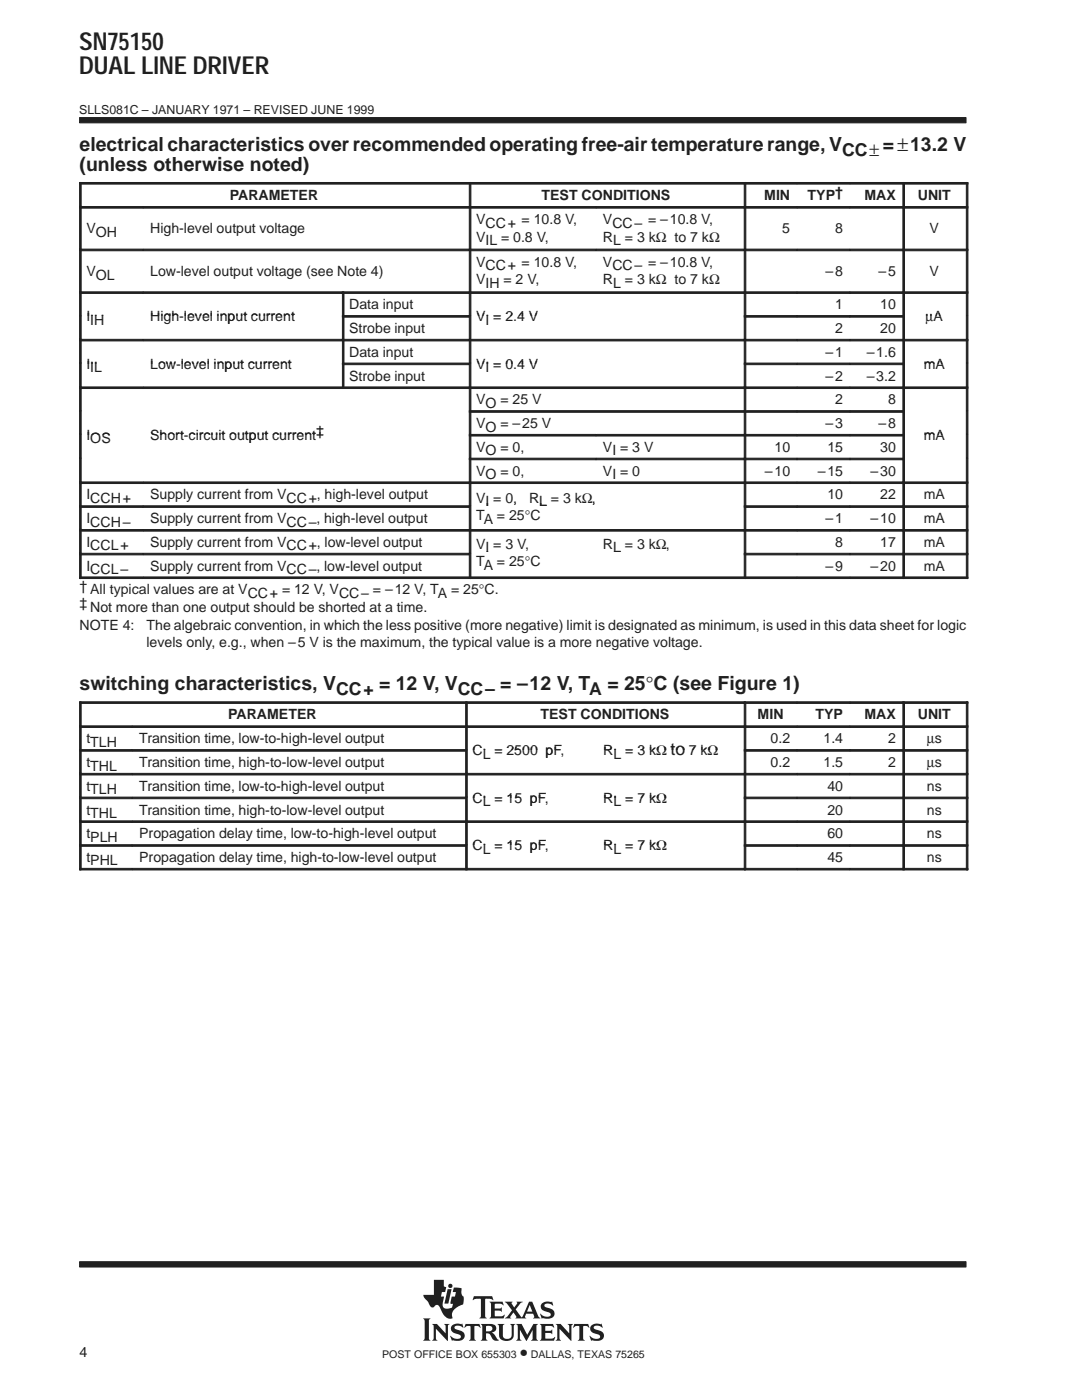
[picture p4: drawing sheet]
<svg xmlns="http://www.w3.org/2000/svg" width="216mm" height="279mm" viewBox="0 0 216 279" stroke-linecap="round" stroke-linejoin="round" font-family="sans-serif">
<g fill="#231f20" stroke="#231f20" stroke-width=".2">
<path d="M15.9 23.5h176.9v1h-176.9z" fill-rule="evenodd"/>
<path d="M15.9 251.8h176.9v1.1h-176.9z" fill-rule="evenodd"/>
</g>
<g fill="#231f20">
<path d="M89.3 257.3h.8l-.6 2.9h-.8z"/>
<path d="M95.9 264.2h2.1a.85 .85 0 0 1 1 .8 .85 .85 0 0 1-.9 .9l.4 .3 .7 1 .4 .2-.2 .1a1.11 1.11 0 0 1-1.4-.9l-.3-.4-.7-.1v1l.3 .5h-1.4l.3-.6v-2.3z" fill-rule="evenodd"/>
<path d="M100.7 259.8h1.6l-.2 .4 .5 .7 .6-.8-.1-.3h1.2l-.5 .3-.9 1.2 1 1.5a.22 .22 0 0 0 .3 .1 .22 .22 0 0 0 .1-.3l1.3-2.8h.6l1.2 2.9 .4 .4-1.4-.1a.24 .24 0 0 0 .2-.1 .24 .24 0 0 0 0-.3l-.2-.4h-1.4l-.3 .6 .3 .3h-2.2l.2-.3-.5-.9-.7 .9 .2 .3h-1.3l.5-.4 1-1.2z" fill-rule="evenodd"/>
<path d="M118 264.5a2.12 2.12 0 0 1 1.9-.2l.1-.1 .3 .8-.8-.4h-.7a.35 .35 0 0 0-.3 .3 .35 .35 0 0 0 .2 .4l.5 .1a1.16 1.16 0 0 1 1.2 1.6 1.23 1.23 0 0 1-1.1 .6l-1.1-.1-.2 .1-.4-1 .9 .5 .7 .1a.47 .47 0 0 0 .6-.4 .47 .47 0 0 0-.6-.5 1.28 1.28 0 0 1-1.4-1.4z" fill-rule="evenodd"/>
<path d="M114.6 264.2h2.8l.2 .8-.5-.4h-.6l-.1 .2v2.4l.3 .4h-1.4l.3-.4v-2.4l-.1-.2h-.6l-.6 .4z" fill-rule="evenodd"/>
<path d="M107.7 264.2h2.6l.2 .8-.6-.4-1.1 .1v.9h1l.4-.3v1l-.3-.3h-1.1v1.1h1.4l.5-.3-.2 .8h-2.8l.3-.6v-2.3z" fill-rule="evenodd"/>
<path d="M110.9 264.2h1l1.7 1.9v-1.5l-.3-.4h1l-.3 .4v3l-2.4-2.4v2l.3 .4h-1l.3-.4v-2.6z" fill-rule="evenodd"/>
<path d="M103 264.2h1.1l1.1 2.2 1.2-2.2h.9l-.3 .4v2.6l.4 .4h-1.4l.3-.4v-1.8l-1.3 2.2-1.3-2.2v1.7l.4 .5h-1.1l.3-.6v-2.3z" fill-rule="evenodd"/>
<path d="M90.2 264.5a2.17 2.17 0 0 1 1.9-.2l.1-.1 .3 .8-.8-.4h-.7a.36 .36 0 0 0-.3 .4 .36 .36 0 0 0 .4 .3l.3 .1a1.19 1.19 0 0 1 1.3 1.5l-.1 .1a1.23 1.23 0 0 1-1.1 .6l-1.1-.1-.2 .1-.4-1h.1a1.37 1.37 0 0 0 2.1 .3 .6 .6 0 0 0-.8-.7 1.08 1.08 0 0 1-1-.5 1.08 1.08 0 0 1 0-1.1z" fill-rule="evenodd"/>
<path d="M92.9 264.2h2.8l.2 .8-.5-.4h-.6l-.1 .2v2.4l.3 .4h-1.4l.2-.3 .1-.3v-2.3l-.7-.1-.6 .4z" fill-rule="evenodd"/>
<path d="M99.3 264.2h1.3l-.3 .4 .1 2.2 .2 .3 .8 .1a.73 .73 0 0 0 .7-.8v-1.8l-.3-.4h1l-.3 .4v1.9a1.56 1.56 0 0 1-1.3 1.2 1.56 1.56 0 0 1-1.5-.7l-.1-2.4z" fill-rule="evenodd"/>
<path d="M86.2 264.2h1l1.7 1.9v-1.5l-.3-.4h1.1l-.3 .4v3l-2.4-2.4v2l.3 .4h-1.1l.3-.6v-2.3z" fill-rule="evenodd"/>
<path d="M84.4 263.1h1.5l-.3 .4v3.7l.3 .4h-1.5l.3-.6v-3.4z" fill-rule="evenodd"/>
<path d="M94.6 258.7h3.6l.2 .8-.7-.3-.9 .1v3.4l.3 .4h-1.4l.3-.4v-3.4l-1-.1-.7 .3z" fill-rule="evenodd"/>
<path d="M97.7 259.8h2.6l.2 .7-.7-.3-1.1 .1v.8h1.1l.3-.2v.9l-.3-.2h-1.1v1l.1 .1h1.3l.5-.3h.1l-.2 .7h-2.8l.3-.5v-2.3z" fill-rule="evenodd"/>
<path d="M108.1 260.2l.1-.1a1.88 1.88 0 0 1 1.4-.3l.4 .1 .2-.2 .2 .8-1.1-.4a.44 .44 0 0 0-.7 .4 .44 .44 0 0 0 .6 .5 1.34 1.34 0 0 1 1.4 1.3 1.13 1.13 0 0 1-1.1 .9h-.8a.37 .37 0 0 0-.6 0l-.3-1h.1l.6 .5 .8 .1a.47 .47 0 0 0 .6-.5 .47 .47 0 0 0-.5-.4l-.2-.1a1.11 1.11 0 0 1-1.2-1.5z" fill-rule="evenodd"/>
<path d="M86.6 255.4h2v1.3l.4 .2-.2 1h-.6l-.2 .9h.6l-.2 1.1a1.11 1.11 0 0 0 .3 1.2l.6 .1 .9-.3 .2-.7-.5-.1 .2-1.3h.7l.2-.9h-.7l.3-1 1.5 .2v1l.1 .4 .3 .3v.9a.54 .54 0 0 1-.4 .7l-.4 .2a2.35 2.35 0 0 0-1.5 1.6v.4a.29 .29 0 0 1 .1 .3 .29 .29 0 0 1-.2 .3h-.1a2.21 2.21 0 0 1-2-1.9l-.1-.1a.68 .68 0 0 0-.5-.7 .68 .68 0 0 0-.8 .4 .88 .88 0 0 1-1.1-.9l-.8-.9-.2-.7h2.1z" fill-rule="evenodd"/>
<circle cx="89.9" cy="256.6" r=".43"/>
</g>
<g fill="#fff">
<path d="M105.7 260.4l.5 1.4h-1z"/>
<path d="M97 264.7l.6-.1a.56 .56 0 0 1 .7 .5 .56 .56 0 0 1-.7 .6h-.6z" fill-rule="evenodd"/>
</g>
<g fill="#231f20" stroke="#231f20" stroke-width=".2">
<path d="M15.9 36.4h.3v4.8h-.3z" fill-rule="evenodd"/>
<path d="M15.9 36.4h77.7v.3h-77.7z" fill-rule="evenodd"/>
<path d="M93.6 36.4h.4v4.8h-.4z" fill-rule="evenodd"/>
<path d="M93.6 36.4h54.9v.3h-54.9z" fill-rule="evenodd"/>
<path d="M148.5 36.4h.3v4.8h-.3z" fill-rule="evenodd"/>
<path d="M148.5 36.4h10.5v.3h-10.5z" fill-rule="evenodd"/>
<path d="M159.1 36.4h10.5v.3h-10.5z" fill-rule="evenodd"/>
<path d="M169.6 36.4h10.5v.3h-10.5z" fill-rule="evenodd"/>
<path d="M180.2 36.4h.3v4.8h-.3z" fill-rule="evenodd"/>
<path d="M192.8 36.4h.3v4.8h-.3z" fill-rule="evenodd"/>
<path d="M180.2 36.4h12.9v.3h-12.9z" fill-rule="evenodd"/>
<path d="M15.9 41.2h.3v8.5h-.3z" fill-rule="evenodd"/>
<path d="M15.9 41.2h12.7v.3h-12.7z" fill-rule="evenodd"/>
<path d="M28.6 41.2h65v.3h-65z" fill-rule="evenodd"/>
<path d="M93.6 41.2h.4v8.5h-.4z" fill-rule="evenodd"/>
<path d="M93.6 41.2h25.3v.3h-25.3z" fill-rule="evenodd"/>
<path d="M119 41.2h29.5v.3h-29.5z" fill-rule="evenodd"/>
<path d="M148.5 41.2h.3v8.5h-.3z" fill-rule="evenodd"/>
<path d="M148.5 41.2h10.5v.3h-10.5z" fill-rule="evenodd"/>
<path d="M159.1 41.2h10.5v.3h-10.5z" fill-rule="evenodd"/>
<path d="M169.6 41.2h10.5v.3h-10.5z" fill-rule="evenodd"/>
<path d="M180.2 41.2h.3v8.5h-.3z" fill-rule="evenodd"/>
<path d="M192.8 41.2h.3v8.5h-.3z" fill-rule="evenodd"/>
<path d="M180.2 41.2h12.9v.3h-12.9z" fill-rule="evenodd"/>
<path d="M15.9 49.7h.3v8.5h-.3z" fill-rule="evenodd"/>
<path d="M15.9 49.7h12.7v.3h-12.7z" fill-rule="evenodd"/>
<path d="M28.6 49.7h65v.3h-65z" fill-rule="evenodd"/>
<path d="M93.6 49.7h.4v8.5h-.4z" fill-rule="evenodd"/>
<path d="M93.6 49.7h25.3v.3h-25.3z" fill-rule="evenodd"/>
<path d="M119 49.7h29.5v.3h-29.5z" fill-rule="evenodd"/>
<path d="M148.5 49.7h.3v8.5h-.3z" fill-rule="evenodd"/>
<path d="M148.5 49.7h10.5v.3h-10.5z" fill-rule="evenodd"/>
<path d="M159.1 49.7h10.5v.3h-10.5z" fill-rule="evenodd"/>
<path d="M169.6 49.7h10.5v.3h-10.5z" fill-rule="evenodd"/>
<path d="M180.2 49.7h.3v8.5h-.3z" fill-rule="evenodd"/>
<path d="M192.8 49.7h.3v8.5h-.3z" fill-rule="evenodd"/>
<path d="M180.2 49.7h12.9v.3h-12.9z" fill-rule="evenodd"/>
<path d="M15.9 58.2h.3v4.8h-.3z" fill-rule="evenodd"/>
<path d="M15.9 58.2h12.7v.4h-12.7z" fill-rule="evenodd"/>
<path d="M28.6 58.2h39.7v.4h-39.7z" fill-rule="evenodd"/>
<path d="M68.3 58.2h.3v4.8h-.3z" fill-rule="evenodd"/>
<path d="M68.3 58.2h25.3v.4h-25.3z" fill-rule="evenodd"/>
<path d="M93.6 58.2h.4v4.8h-.4z" fill-rule="evenodd"/>
<path d="M93.6 58.2h54.9v.4h-54.9z" fill-rule="evenodd"/>
<path d="M148.5 58.2h.3v4.8h-.3z" fill-rule="evenodd"/>
<path d="M148.5 58.2h10.5v.4h-10.5z" fill-rule="evenodd"/>
<path d="M159.1 58.2h10.5v.4h-10.5z" fill-rule="evenodd"/>
<path d="M169.6 58.2h10.5v.4h-10.5z" fill-rule="evenodd"/>
<path d="M180.2 58.2h.3v4.8h-.3z" fill-rule="evenodd"/>
<path d="M192.8 58.2h.3v4.8h-.3z" fill-rule="evenodd"/>
<path d="M180.2 58.2h12.9v.4h-12.9z" fill-rule="evenodd"/>
<path d="M15.9 63h.3v4.7h-.3z" fill-rule="evenodd"/>
<path d="M68.3 63h.3v4.7h-.3z" fill-rule="evenodd"/>
<path d="M68.3 63h25.3v.3h-25.3z" fill-rule="evenodd"/>
<path d="M93.6 63h.4v4.7h-.4z" fill-rule="evenodd"/>
<path d="M148.5 63h.3v4.7h-.3z" fill-rule="evenodd"/>
<path d="M148.5 63h10.5v.3h-10.5z" fill-rule="evenodd"/>
<path d="M159.1 63h10.5v.3h-10.5z" fill-rule="evenodd"/>
<path d="M169.6 63h10.5v.3h-10.5z" fill-rule="evenodd"/>
<path d="M180.2 63h.3v4.7h-.3z" fill-rule="evenodd"/>
<path d="M192.8 63h.3v4.7h-.3z" fill-rule="evenodd"/>
<path d="M15.9 67.7h.3v4.7h-.3z" fill-rule="evenodd"/>
<path d="M15.9 67.7h12.7v.3h-12.7z" fill-rule="evenodd"/>
<path d="M28.6 67.7h39.7v.3h-39.7z" fill-rule="evenodd"/>
<path d="M68.3 67.7h.3v4.7h-.3z" fill-rule="evenodd"/>
<path d="M68.3 67.7h25.3v.3h-25.3z" fill-rule="evenodd"/>
<path d="M93.6 67.7h.4v4.7h-.4z" fill-rule="evenodd"/>
<path d="M93.6 67.7h54.9v.3h-54.9z" fill-rule="evenodd"/>
<path d="M148.5 67.7h.3v4.7h-.3z" fill-rule="evenodd"/>
<path d="M148.5 67.7h10.5v.3h-10.5z" fill-rule="evenodd"/>
<path d="M159.1 67.7h10.5v.3h-10.5z" fill-rule="evenodd"/>
<path d="M169.6 67.7h10.5v.3h-10.5z" fill-rule="evenodd"/>
<path d="M180.2 67.7h.3v4.7h-.3z" fill-rule="evenodd"/>
<path d="M192.8 67.7h.3v4.7h-.3z" fill-rule="evenodd"/>
<path d="M180.2 67.7h12.9v.3h-12.9z" fill-rule="evenodd"/>
<path d="M15.9 72.5h.3v4.7h-.3z" fill-rule="evenodd"/>
<path d="M68.3 72.5h.3v4.7h-.3z" fill-rule="evenodd"/>
<path d="M68.3 72.5h25.3v.3h-25.3z" fill-rule="evenodd"/>
<path d="M93.6 72.5h.4v4.7h-.4z" fill-rule="evenodd"/>
<path d="M148.5 72.5h.3v4.7h-.3z" fill-rule="evenodd"/>
<path d="M148.5 72.5h10.5v.3h-10.5z" fill-rule="evenodd"/>
<path d="M159.1 72.5h10.5v.3h-10.5z" fill-rule="evenodd"/>
<path d="M169.6 72.5h10.5v.3h-10.5z" fill-rule="evenodd"/>
<path d="M180.2 72.5h.3v4.7h-.3z" fill-rule="evenodd"/>
<path d="M192.8 72.5h.3v4.7h-.3z" fill-rule="evenodd"/>
<path d="M15.9 77.2h.3v4.7h-.3z" fill-rule="evenodd"/>
<path d="M15.9 77.2h12.7v.3h-12.7z" fill-rule="evenodd"/>
<path d="M28.6 77.2h65v.3h-65z" fill-rule="evenodd"/>
<path d="M93.6 77.2h.4v4.7h-.4z" fill-rule="evenodd"/>
<path d="M93.6 77.2h54.9v.3h-54.9z" fill-rule="evenodd"/>
<path d="M148.5 77.2h.3v4.7h-.3z" fill-rule="evenodd"/>
<path d="M148.5 77.2h10.5v.3h-10.5z" fill-rule="evenodd"/>
<path d="M159.1 77.2h10.5v.3h-10.5z" fill-rule="evenodd"/>
<path d="M169.6 77.2h10.5v.3h-10.5z" fill-rule="evenodd"/>
<path d="M180.2 77.2h.3v4.7h-.3z" fill-rule="evenodd"/>
<path d="M192.8 77.2h.3v4.7h-.3z" fill-rule="evenodd"/>
<path d="M180.2 77.2h12.9v.3h-12.9z" fill-rule="evenodd"/>
<path d="M15.9 82h.3v4.7h-.3z" fill-rule="evenodd"/>
<path d="M93.6 82h.4v4.7h-.4z" fill-rule="evenodd"/>
<path d="M93.6 82h54.9v.3h-54.9z" fill-rule="evenodd"/>
<path d="M148.5 82h.3v4.7h-.3z" fill-rule="evenodd"/>
<path d="M148.5 82h10.5v.3h-10.5z" fill-rule="evenodd"/>
<path d="M159.1 82h10.5v.3h-10.5z" fill-rule="evenodd"/>
<path d="M169.6 82h10.5v.3h-10.5z" fill-rule="evenodd"/>
<path d="M180.2 82h.3v4.7h-.3z" fill-rule="evenodd"/>
<path d="M192.8 82h.3v4.7h-.3z" fill-rule="evenodd"/>
<path d="M15.9 86.7h.3v4.7h-.3z" fill-rule="evenodd"/>
<path d="M93.6 86.7h.4v4.7h-.4z" fill-rule="evenodd"/>
<path d="M93.6 86.7h25.3v.3h-25.3z" fill-rule="evenodd"/>
<path d="M119 86.7h29.5v.3h-29.5z" fill-rule="evenodd"/>
<path d="M148.5 86.7h.3v4.7h-.3z" fill-rule="evenodd"/>
<path d="M148.5 86.7h10.5v.3h-10.5z" fill-rule="evenodd"/>
<path d="M159.1 86.7h10.5v.3h-10.5z" fill-rule="evenodd"/>
<path d="M169.6 86.7h10.5v.3h-10.5z" fill-rule="evenodd"/>
<path d="M180.2 86.7h.3v4.7h-.3z" fill-rule="evenodd"/>
<path d="M192.8 86.7h.3v4.7h-.3z" fill-rule="evenodd"/>
<path d="M15.9 91.4h.3v4.8h-.3z" fill-rule="evenodd"/>
<path d="M93.6 91.4h.4v4.8h-.4z" fill-rule="evenodd"/>
<path d="M93.6 91.4h25.3v.4h-25.3z" fill-rule="evenodd"/>
<path d="M119 91.4h29.5v.4h-29.5z" fill-rule="evenodd"/>
<path d="M148.5 91.4h.3v4.8h-.3z" fill-rule="evenodd"/>
<path d="M148.5 91.4h10.5v.4h-10.5z" fill-rule="evenodd"/>
<path d="M159.1 91.4h10.5v.4h-10.5z" fill-rule="evenodd"/>
<path d="M169.6 91.4h10.5v.4h-10.5z" fill-rule="evenodd"/>
<path d="M180.2 91.4h.3v4.8h-.3z" fill-rule="evenodd"/>
<path d="M192.8 91.4h.3v4.8h-.3z" fill-rule="evenodd"/>
<path d="M15.9 96.2h.3v4.7h-.3z" fill-rule="evenodd"/>
<path d="M15.9 96.2h12.7v.3h-12.7z" fill-rule="evenodd"/>
<path d="M28.6 96.2h65v.3h-65z" fill-rule="evenodd"/>
<path d="M93.6 96.2h.4v4.7h-.4z" fill-rule="evenodd"/>
<path d="M93.6 96.2h54.9v.3h-54.9z" fill-rule="evenodd"/>
<path d="M148.5 96.2h.3v4.7h-.3z" fill-rule="evenodd"/>
<path d="M148.5 96.2h10.5v.3h-10.5z" fill-rule="evenodd"/>
<path d="M159.1 96.2h10.5v.3h-10.5z" fill-rule="evenodd"/>
<path d="M169.6 96.2h10.5v.3h-10.5z" fill-rule="evenodd"/>
<path d="M180.2 96.2h.3v4.7h-.3z" fill-rule="evenodd"/>
<path d="M192.8 96.2h.3v4.7h-.3z" fill-rule="evenodd"/>
<path d="M180.2 96.2h12.9v.3h-12.9z" fill-rule="evenodd"/>
<path d="M15.9 100.9h.3v4.8h-.3z" fill-rule="evenodd"/>
<path d="M15.9 100.9h12.7v.4h-12.7z" fill-rule="evenodd"/>
<path d="M28.6 100.9h65v.4h-65z" fill-rule="evenodd"/>
<path d="M93.6 100.9h.4v4.8h-.4z" fill-rule="evenodd"/>
<path d="M148.5 100.9h.3v4.8h-.3z" fill-rule="evenodd"/>
<path d="M148.5 100.9h10.5v.4h-10.5z" fill-rule="evenodd"/>
<path d="M159.1 100.9h10.5v.4h-10.5z" fill-rule="evenodd"/>
<path d="M169.6 100.9h10.5v.4h-10.5z" fill-rule="evenodd"/>
<path d="M180.2 100.9h.3v4.8h-.3z" fill-rule="evenodd"/>
<path d="M192.8 100.9h.3v4.8h-.3z" fill-rule="evenodd"/>
<path d="M180.2 100.9h12.9v.4h-12.9z" fill-rule="evenodd"/>
<path d="M15.9 105.7h.3v4.7h-.3z" fill-rule="evenodd"/>
<path d="M15.9 105.7h12.7v.3h-12.7z" fill-rule="evenodd"/>
<path d="M28.6 105.7h65v.3h-65z" fill-rule="evenodd"/>
<path d="M93.6 105.7h.4v4.7h-.4z" fill-rule="evenodd"/>
<path d="M93.6 105.7h54.9v.3h-54.9z" fill-rule="evenodd"/>
<path d="M148.5 105.7h.3v4.7h-.3z" fill-rule="evenodd"/>
<path d="M148.5 105.7h10.5v.3h-10.5z" fill-rule="evenodd"/>
<path d="M159.1 105.7h10.5v.3h-10.5z" fill-rule="evenodd"/>
<path d="M169.6 105.7h10.5v.3h-10.5z" fill-rule="evenodd"/>
<path d="M180.2 105.7h.3v4.7h-.3z" fill-rule="evenodd"/>
<path d="M192.8 105.7h.3v4.7h-.3z" fill-rule="evenodd"/>
<path d="M180.2 105.7h12.9v.3h-12.9z" fill-rule="evenodd"/>
<path d="M15.9 110.4h.3v5.1h-.3z" fill-rule="evenodd"/>
<path d="M15.9 110.4h12.7v.3h-12.7z" fill-rule="evenodd"/>
<path d="M15.9 115.1h12.7v.4h-12.7z" fill-rule="evenodd"/>
<path d="M28.6 110.4h65v.3h-65z" fill-rule="evenodd"/>
<path d="M28.6 115.1h65v.4h-65z" fill-rule="evenodd"/>
<path d="M93.6 110.4h.4v5.1h-.4z" fill-rule="evenodd"/>
<path d="M93.6 115.1h54.9v.4h-54.9z" fill-rule="evenodd"/>
<path d="M148.5 110.4h.3v5.1h-.3z" fill-rule="evenodd"/>
<path d="M148.5 110.4h10.5v.3h-10.5z" fill-rule="evenodd"/>
<path d="M148.5 115.1h10.5v.4h-10.5z" fill-rule="evenodd"/>
<path d="M159.1 110.4h10.5v.3h-10.5z" fill-rule="evenodd"/>
<path d="M159.1 115.1h10.5v.4h-10.5z" fill-rule="evenodd"/>
<path d="M169.6 110.4h10.5v.3h-10.5z" fill-rule="evenodd"/>
<path d="M169.6 115.1h10.5v.4h-10.5z" fill-rule="evenodd"/>
<path d="M180.2 110.4h.3v5.1h-.3z" fill-rule="evenodd"/>
<path d="M192.8 110.4h.3v5.1h-.3z" fill-rule="evenodd"/>
<path d="M180.2 110.4h12.9v.3h-12.9z" fill-rule="evenodd"/>
<path d="M180.2 115.1h12.9v.4h-12.9z" fill-rule="evenodd"/>
<path d="M15.9 140.1h.3v4.7h-.3z" fill-rule="evenodd"/>
<path d="M15.9 140.1h77v.3h-77z" fill-rule="evenodd"/>
<path d="M92.9 140.1h.3v4.7h-.3z" fill-rule="evenodd"/>
<path d="M92.9 140.1h55.6v.3h-55.6z" fill-rule="evenodd"/>
<path d="M148.5 140.1h.3v4.7h-.3z" fill-rule="evenodd"/>
<path d="M148.5 140.1h10.5v.3h-10.5z" fill-rule="evenodd"/>
<path d="M159.1 140.1h10.5v.3h-10.5z" fill-rule="evenodd"/>
<path d="M169.6 140.1h10.5v.3h-10.5z" fill-rule="evenodd"/>
<path d="M180.2 140.1h.3v4.7h-.3z" fill-rule="evenodd"/>
<path d="M192.8 140.1h.3v4.7h-.3z" fill-rule="evenodd"/>
<path d="M180.2 140.1h12.9v.3h-12.9z" fill-rule="evenodd"/>
<path d="M15.9 144.9h.3v4.7h-.3z" fill-rule="evenodd"/>
<path d="M15.9 144.9h10.5v.3h-10.5z" fill-rule="evenodd"/>
<path d="M26.4 144.9h66.5v.3h-66.5z" fill-rule="evenodd"/>
<path d="M92.9 144.9h.3v4.7h-.3z" fill-rule="evenodd"/>
<path d="M92.9 144.9h55.6v.3h-55.6z" fill-rule="evenodd"/>
<path d="M148.5 144.9h.3v4.7h-.3z" fill-rule="evenodd"/>
<path d="M148.5 144.9h10.5v.3h-10.5z" fill-rule="evenodd"/>
<path d="M159.1 144.9h10.5v.3h-10.5z" fill-rule="evenodd"/>
<path d="M169.6 144.9h10.5v.3h-10.5z" fill-rule="evenodd"/>
<path d="M180.2 144.9h.3v4.7h-.3z" fill-rule="evenodd"/>
<path d="M192.8 144.9h.3v4.7h-.3z" fill-rule="evenodd"/>
<path d="M180.2 144.9h12.9v.3h-12.9z" fill-rule="evenodd"/>
<path d="M15.9 149.6h.3v4.7h-.3z" fill-rule="evenodd"/>
<path d="M15.9 149.6h10.5v.3h-10.5z" fill-rule="evenodd"/>
<path d="M26.4 149.6h66.5v.3h-66.5z" fill-rule="evenodd"/>
<path d="M92.9 149.6h.3v4.7h-.3z" fill-rule="evenodd"/>
<path d="M148.5 149.6h.3v4.7h-.3z" fill-rule="evenodd"/>
<path d="M148.5 149.6h10.5v.3h-10.5z" fill-rule="evenodd"/>
<path d="M159.1 149.6h10.5v.3h-10.5z" fill-rule="evenodd"/>
<path d="M169.6 149.6h10.5v.3h-10.5z" fill-rule="evenodd"/>
<path d="M180.2 149.6h.3v4.7h-.3z" fill-rule="evenodd"/>
<path d="M192.8 149.6h.3v4.7h-.3z" fill-rule="evenodd"/>
<path d="M180.2 149.6h12.9v.3h-12.9z" fill-rule="evenodd"/>
<path d="M15.9 154.3h.3v4.8h-.3z" fill-rule="evenodd"/>
<path d="M15.9 154.3h10.5v.4h-10.5z" fill-rule="evenodd"/>
<path d="M26.4 154.3h66.5v.4h-66.5z" fill-rule="evenodd"/>
<path d="M92.9 154.3h.3v4.8h-.3z" fill-rule="evenodd"/>
<path d="M92.9 154.3h55.6v.4h-55.6z" fill-rule="evenodd"/>
<path d="M148.5 154.3h.3v4.8h-.3z" fill-rule="evenodd"/>
<path d="M148.5 154.3h10.5v.4h-10.5z" fill-rule="evenodd"/>
<path d="M159.1 154.3h10.5v.4h-10.5z" fill-rule="evenodd"/>
<path d="M169.6 154.3h10.5v.4h-10.5z" fill-rule="evenodd"/>
<path d="M180.2 154.3h.3v4.8h-.3z" fill-rule="evenodd"/>
<path d="M192.8 154.3h.3v4.8h-.3z" fill-rule="evenodd"/>
<path d="M180.2 154.3h12.9v.4h-12.9z" fill-rule="evenodd"/>
<path d="M15.9 159.1h.3v4.7h-.3z" fill-rule="evenodd"/>
<path d="M15.9 159.1h10.5v.3h-10.5z" fill-rule="evenodd"/>
<path d="M26.4 159.1h66.5v.3h-66.5z" fill-rule="evenodd"/>
<path d="M92.9 159.1h.3v4.7h-.3z" fill-rule="evenodd"/>
<path d="M148.5 159.1h.3v4.7h-.3z" fill-rule="evenodd"/>
<path d="M148.5 159.1h10.5v.3h-10.5z" fill-rule="evenodd"/>
<path d="M159.1 159.1h10.5v.3h-10.5z" fill-rule="evenodd"/>
<path d="M169.6 159.1h10.5v.3h-10.5z" fill-rule="evenodd"/>
<path d="M180.2 159.1h.3v4.7h-.3z" fill-rule="evenodd"/>
<path d="M192.8 159.1h.3v4.7h-.3z" fill-rule="evenodd"/>
<path d="M180.2 159.1h12.9v.3h-12.9z" fill-rule="evenodd"/>
<path d="M15.9 163.8h.3v4.8h-.3z" fill-rule="evenodd"/>
<path d="M15.9 163.8h10.5v.3h-10.5z" fill-rule="evenodd"/>
<path d="M26.4 163.8h66.5v.3h-66.5z" fill-rule="evenodd"/>
<path d="M92.9 163.8h.3v4.8h-.3z" fill-rule="evenodd"/>
<path d="M92.9 163.8h55.6v.3h-55.6z" fill-rule="evenodd"/>
<path d="M148.5 163.8h.3v4.8h-.3z" fill-rule="evenodd"/>
<path d="M148.5 163.8h10.5v.3h-10.5z" fill-rule="evenodd"/>
<path d="M159.1 163.8h10.5v.3h-10.5z" fill-rule="evenodd"/>
<path d="M169.6 163.8h10.5v.3h-10.5z" fill-rule="evenodd"/>
<path d="M180.2 163.8h.3v4.8h-.3z" fill-rule="evenodd"/>
<path d="M192.8 163.8h.3v4.8h-.3z" fill-rule="evenodd"/>
<path d="M180.2 163.8h12.9v.3h-12.9z" fill-rule="evenodd"/>
<path d="M15.9 168.6h.3v5h-.3z" fill-rule="evenodd"/>
<path d="M15.9 168.6h10.5v.3h-10.5z" fill-rule="evenodd"/>
<path d="M15.9 173.3h10.5v.3h-10.5z" fill-rule="evenodd"/>
<path d="M26.4 168.6h66.5v.3h-66.5z" fill-rule="evenodd"/>
<path d="M26.4 173.3h66.5v.3h-66.5z" fill-rule="evenodd"/>
<path d="M92.9 168.6h.3v5h-.3z" fill-rule="evenodd"/>
<path d="M92.9 173.3h55.6v.3h-55.6z" fill-rule="evenodd"/>
<path d="M148.5 168.6h.3v5h-.3z" fill-rule="evenodd"/>
<path d="M148.5 168.6h10.5v.3h-10.5z" fill-rule="evenodd"/>
<path d="M148.5 173.3h10.5v.3h-10.5z" fill-rule="evenodd"/>
<path d="M159.1 168.6h10.5v.3h-10.5z" fill-rule="evenodd"/>
<path d="M159.1 173.3h10.5v.3h-10.5z" fill-rule="evenodd"/>
<path d="M169.6 168.6h10.5v.3h-10.5z" fill-rule="evenodd"/>
<path d="M169.6 173.3h10.5v.3h-10.5z" fill-rule="evenodd"/>
<path d="M180.2 168.6h.3v5h-.3z" fill-rule="evenodd"/>
<path d="M192.8 168.6h.3v5h-.3z" fill-rule="evenodd"/>
<path d="M180.2 168.6h12.9v.3h-12.9z" fill-rule="evenodd"/>
<path d="M180.2 173.3h12.9v.3h-12.9z" fill-rule="evenodd"/>
</g>
<g font-size="4.9" fill="#231f20">
<text x="15.8" y="9.9">SN75150</text>
<text x="15.8" y="14.8">DUAL LINE DRIVER</text>
</g>
<g font-size="3.9" fill="#231f20">
<text x="15.9" y="34.1">(unless otherwise noted)</text>
<text x="15.9" y="30.2">electrical characteristics over recommended operating free-air temperature range, V</text>
<text x="15.9" y="137.7">switching characteristics, V</text>
</g>
<g font-size="3.5" fill="#231f20">
<text x="168" y="31.2">CC± = ±13.2 V</text>
<text x="67.1" y="138.7">CC+ = 12 V, VCC– = –12 V, TA = 25°C (see Figure 1)</text>
<text x="133.8" y="150.7">to</text>
<text x="103.7" y="271">•</text>
</g>
<g font-size="2.8" fill="#231f20">
<text x="45.8" y="39.9">PARAMETER</text>
<text x="108.1" y="39.9">TEST CONDITIONS</text>
<text x="152.5" y="39.9">MIN</text>
<text x="161.2" y="39.9">TYP†</text>
<text x="172.5" y="39.9">MAX</text>
<text x="183.1" y="39.9">UNIT</text>
<text x="17.2" y="46.6">VOH</text>
<text x="30" y="46.6">High-level output voltage</text>
<text x="95" y="44.7">VCC+ = 10.8 V,</text>
<text x="120.3" y="44.7">VCC– = –10.8 V,</text>
<text x="156.1" y="46.6">5</text>
<text x="166.7" y="46.6">8</text>
<text x="185.5" y="46.6">V</text>
<text x="95" y="48.3">VIL = 0.8 V,</text>
<text x="95" y="53.2">VCC+ = 10.8 V,</text>
<text x="120.3" y="48.3">RL = 3 kΩ to 7 kΩ</text>
<text x="120.3" y="53.2">VCC– = –10.8 V,</text>
<text x="17.2" y="55.1">VOL</text>
<text x="30" y="55.1">Low-level output voltage (see Note 4)</text>
<text x="95" y="56.8">VIH = 2 V,</text>
<text x="120.3" y="56.8">RL = 3 kΩ to 7 kΩ</text>
<text x="164.7" y="55.1">–8</text>
<text x="175.3" y="55.1">–5</text>
<text x="185.5" y="55.1">V</text>
<text x="17.2" y="64.1">IIH</text>
<text x="30" y="64.1">High level input current</text>
<text x="30" y="64.1">High-level input current</text>
<text x="69.7" y="61.7">Data input</text>
<text x="95" y="64.1">VI = 2 4 V</text>
<text x="95" y="64.1">VI = 2.4 V</text>
<text x="166.7" y="61.7">1</text>
<text x="175.6" y="61.7">10</text>
<text x="184.7" y="64.1">µA</text>
<text x="69.7" y="66.5">Strobe input</text>
<text x="69.7" y="71.2">Data input</text>
<text x="164.7" y="71.2">–1</text>
<text x="166.7" y="66.5">2</text>
<text x="172.9" y="71.2">–1.6</text>
<text x="175.6" y="66.5">20</text>
<text x="17.2" y="73.6">IIL</text>
<text x="30" y="73.6">Low level input current</text>
<text x="30" y="73.6">Low-level input current</text>
<text x="69.7" y="75.9">Strobe input</text>
<text x="95" y="73.6">VI = 0 4 V</text>
<text x="95" y="73.6">VI = 0.4 V</text>
<text x="164.7" y="75.9">–2</text>
<text x="172.9" y="75.9">–3.2</text>
<text x="184.3" y="73.6">mA</text>
<text x="95" y="80.7">VO = 25 V</text>
<text x="166.7" y="80.7">2</text>
<text x="177.2" y="80.7">8</text>
<text x="17.2" y="87.8">IOS</text>
<text x="30" y="87.8">Short circuit output current‡</text>
<text x="30" y="87.8">Short-circuit output current‡</text>
<text x="63.1" y="87.1">‡</text>
<text x="95" y="85.4">VO = –25 V</text>
<text x="164.7" y="85.4">–3</text>
<text x="175.3" y="85.4">–8</text>
<text x="184.3" y="87.8">mA</text>
<text x="95" y="90.2">VO = 0,</text>
<text x="95" y="94.9">VO = 0,</text>
<text x="120.3" y="90.2">VI = 3 V</text>
<text x="120.3" y="94.9">VI = 0</text>
<text x="152.6" y="94.9">–10</text>
<text x="154.5" y="90.2">10</text>
<text x="163.2" y="94.9">–15</text>
<text x="165.1" y="90.2">15</text>
<text x="173.7" y="94.9">–30</text>
<text x="175.6" y="90.2">30</text>
<text x="17.2" y="99.7">ICCH+</text>
<text x="30" y="99.7">Supply current from VCC+, high-level output</text>
<text x="95" y="100.3">VI = 0,,</text>
<text x="96.9" y="101">I</text>
<text x="105.6" y="100.3">RL = 3 kΩ,,</text>
<text x="107.6" y="101">L</text>
<text x="165.1" y="99.7">10</text>
<text x="175.6" y="99.7">22</text>
<text x="184.3" y="99.7">mA</text>
<text x="17.2" y="104.4">ICCH–</text>
<text x="30" y="104.4">Supply current from VCC–, high-level output</text>
<text x="95" y="103.9">TA = 25°C</text>
<text x="164.7" y="104.4">–1</text>
<text x="173.7" y="104.4">–10</text>
<text x="184.3" y="104.4">mA</text>
<text x="17.2" y="109.2">ICCL+</text>
<text x="17.2" y="113.9">ICCL–</text>
<text x="30" y="109.2">Supply current from VCC+, low-level output</text>
<text x="30" y="113.9">Supply current from VCC–, low-level output</text>
<text x="95" y="109.5">VII = 3 V,</text>
<text x="95" y="113">TA = 25°C</text>
<text x="120.3" y="109.5">RL</text>
<text x="122.4" y="110.2">L = 3 kΩ,</text>
<text x="164.7" y="113.9">–9</text>
<text x="166.7" y="109.2">8</text>
<text x="173.7" y="113.9">–20</text>
<text x="175.6" y="109.2">17</text>
<text x="184.3" y="109.2">mA</text>
<text x="184.3" y="113.9">mA</text>
<text x="15.9" y="117.9">† All typical values are at V</text>
<text x="49.4" y="119.3">CC+ = 12 V, VCC– = –12 V, TA = 25°C.</text>
<text x="15.9" y="121.4">‡ Not more than one output should be shorted at a time.</text>
<text x="15.9" y="125.7">NOTE 4:</text>
<text x="29.2" y="125.7">The algebraic convention, in which the less positive (more negative) limit is designated as minimum, is used in this data sheet for logic</text>
<text x="29.2" y="129.2">levels only, e.g., when –5 V is the maximum, the typical value is a more negative voltage.</text>
<text x="45.5" y="143.6">PARAMETER</text>
<text x="107.9" y="143.6">TEST CONDITIONS</text>
<text x="151.2" y="143.6">MIN</text>
<text x="162.7" y="143.6">TYP</text>
<text x="172.5" y="143.6">MAX</text>
<text x="183.1" y="143.6">UNIT</text>
<text x="17.2" y="148.3">tTLH</text>
<text x="27.8" y="148.3">Transition time, low-to-high-level output</text>
<text x="153.8" y="148.3">0.2</text>
<text x="164.3" y="148.3">1.4</text>
<text x="177.2" y="148.3">2</text>
<text x="184.9" y="148.3">µs</text>
<text x="17.2" y="153.1">tTHL</text>
<text x="27.8" y="153.1">Transition time, high-to-low-level output</text>
<text x="94.3" y="150.7">CL = 2500 pF,</text>
<text x="94.3" y="150.7">CL = 2500 pF</text>
<text x="120.4" y="150.7">RL = 3 kΩ</text>
<text x="137.4" y="150.7">7 kΩ</text>
<text x="153.8" y="153.1">0.2</text>
<text x="164.3" y="153.1">1.5</text>
<text x="177.2" y="153.1">2</text>
<text x="184.9" y="153.1">µs</text>
<text x="17.2" y="157.8">tTLH</text>
<text x="27.8" y="157.8">Transition time, low-to-high-level output</text>
<text x="94.3" y="160.2">CL = 15 pF,</text>
<text x="94.3" y="160.2">CL = 15 pF</text>
<text x="120.4" y="160.2">RL = 7 kΩ</text>
<text x="165.1" y="157.8">40</text>
<text x="184.9" y="157.8">ns</text>
<text x="17.2" y="162.6">tTHL</text>
<text x="17.2" y="167.3">tPLH</text>
<text x="27.8" y="162.6">Transition time, high-to-low-level output</text>
<text x="27.8" y="167.3">Propagation delay time, low-to-high-level output</text>
<text x="165.1" y="162.6">20</text>
<text x="165.1" y="167.3">60</text>
<text x="184.9" y="162.6">ns</text>
<text x="184.9" y="167.3">ns</text>
<text x="17.2" y="172">tPHL</text>
<text x="27.8" y="172">Propagation delay time, high-to-low-level output</text>
<text x="94.3" y="169.7">CL = 15 pF,</text>
<text x="94.3" y="169.7">CL = 15 pF</text>
<text x="120.4" y="169.7">RL = 7 kΩ</text>
<text x="165.1" y="172">45</text>
<text x="184.9" y="172">ns</text>
<text x="15.9" y="270.8">4</text>
</g>
<text font-size="2.5" fill="#231f20" x="15.8" y="22.7">SLLS081C – JANUARY 1971 – REVISED JUNE 1999</text>
<g font-size="2.1" fill="#231f20">
<text x="76.3" y="271">POST OFFICE BOX 655303</text>
<text x="105.9" y="271">DALLAS, TEXAS 75265</text>
</g>
</svg>
